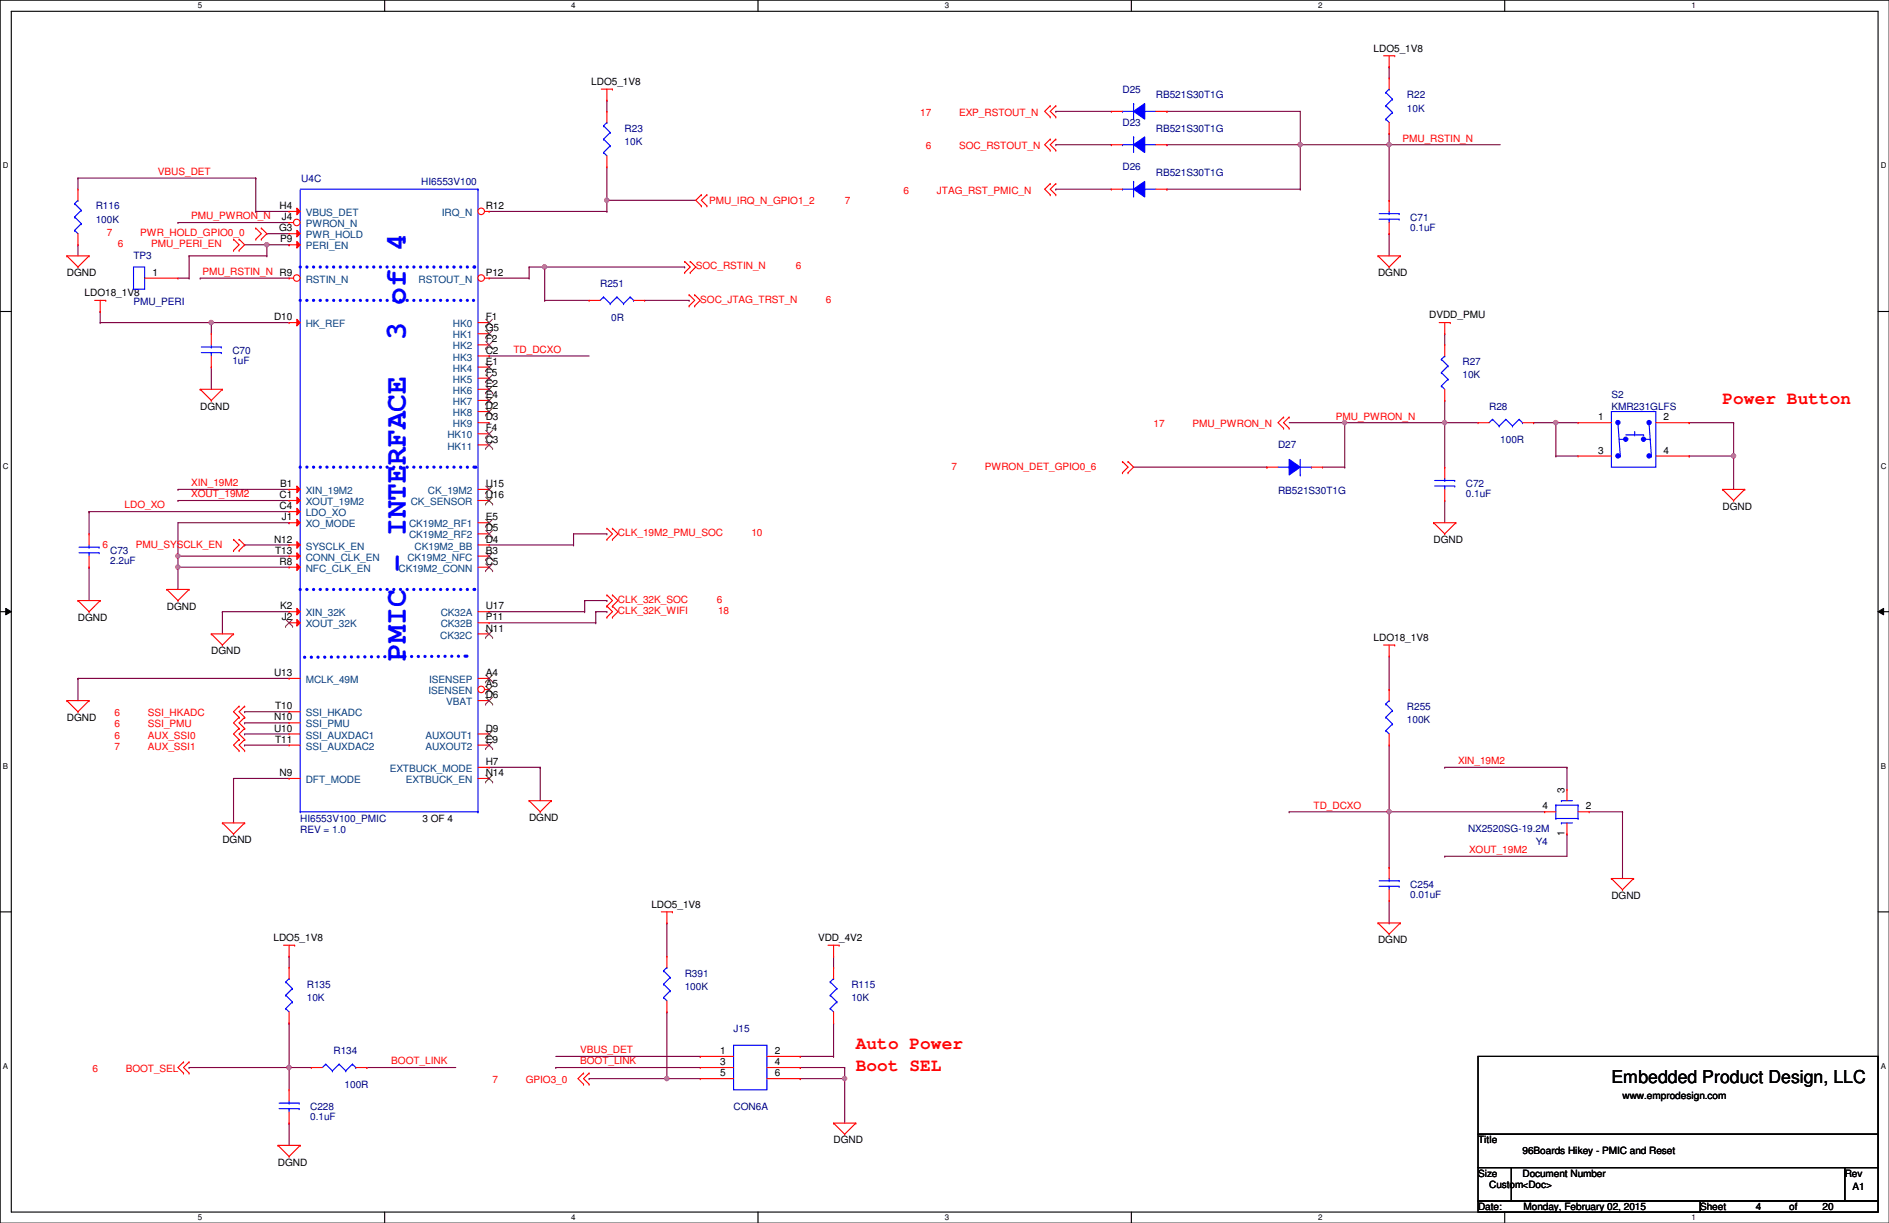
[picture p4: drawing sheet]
<svg xmlns="http://www.w3.org/2000/svg" width="432mm" height="279mm" viewBox="0 0 432 279" stroke-linecap="round" stroke-linejoin="round" font-family="sans-serif">
<path d="M0 0h431.8v279.4h-431.8zM2.6 2.6h426.7v274.3h-426.7z" fill="none" stroke="#000" stroke-width=".25"/>
<g fill="#fff">
<path d="M45.3 .3h.9v2h-.9z"/>
<path d="M45.3 277.2h.9v1.9h-.9z"/>
</g>
<path d="M87.9 0v2.6M87.9 276.9v2.5" fill="none" stroke="#000" stroke-width=".25"/>
<g fill="#fff">
<path d="M130.6 .3h1v2h-1z"/>
<path d="M130.6 277.2h1v1.9h-1z"/>
</g>
<path d="M173.3 0v2.6M173.3 276.9v2.5" fill="none" stroke="#000" stroke-width=".25"/>
<g fill="#fff">
<path d="M215.9 .3h1v2h-1z"/>
<path d="M215.9 277.2h1v1.9h-1z"/>
</g>
<path d="M258.6 0v2.6M258.6 276.9v2.5" fill="none" stroke="#000" stroke-width=".25"/>
<g fill="#fff">
<path d="M301.3 .3h1v2h-1z"/>
<path d="M301.3 277.2h1v1.9h-1z"/>
</g>
<path d="M344 0v2.6M344 276.9v2.5" fill="none" stroke="#000" stroke-width=".25"/>
<g fill="#fff">
<path d="M386.6 .3h1v2h-1z"/>
<path d="M386.6 277.2h1v1.9h-1z"/>
<path d="M.7 36.9h1.2v2h-1.2z"/>
<path d="M429.9 36.9h1.3v2h-1.3z"/>
<path d="M.7 105.5h1.2v1.9h-1.2z"/>
<path d="M429.9 105.5h1.3v1.9h-1.3z"/>
</g>
<path d="M0 71.2h2.6M429.3 71.2h2.5" fill="none" stroke="#000" stroke-width=".25"/>
<g fill="#fff">
<path d="M.7 174h1.2v2h-1.2z"/>
<path d="M429.9 174h1.2v2h-1.2z"/>
</g>
<path d="M0 139.7h2.6M429.3 139.7h2.5" fill="none" stroke="#000" stroke-width=".25"/>
<path d="M1.3 139l1.3 .7-1.3 .8zM429.3 139.7l1.3-.7v1.5z" fill="#000"/>
<path d="M1.3 139l1.3 .7-1.3 .8zM429.3 139.7l1.3-.7v1.5z" fill="none" stroke="#000" stroke-width=".23"/>
<g fill="#fff">
<path d="M.7 242.6h1.2v2h-1.2z"/>
<path d="M429.9 242.6h1.2v2h-1.2z"/>
</g>
<path d="M0 208.3h2.6M429.3 208.3h2.5" fill="none" stroke="#000" stroke-width=".25"/>
<path d="M55.9 55.9h5.1M61 55.9h.1" fill="none" stroke="#800040" stroke-width=".25"/>
<circle cx="61" cy="55.9" r=".49" fill="#f0f"/>
<circle cx="61" cy="55.9" r=".49" fill="none" stroke="#f0f" stroke-width=".25"/>
<g fill="none" stroke="#800040" stroke-width=".25">
<path d="M317.5 15.3h.1M317.5 15.3v2.5M317.5 30.5h.1M317.5 30.5v15.3M40.7 50.8h.1M40.7 50.8h25.4M317.5 53.4h.1M317.5 45.8h.1M317.5 53.4v5.1M45.8 63.5h.1M45.8 63.5h20.3M111.8 63.5h9.1"/>
<path d="M120.9 63.5h.1M330.2 76.2h.1M330.2 76.2v2.6M330.2 91.5h.1M330.2 91.5v15.2M386.1 96.6h.1M386.1 96.6h10.2M396.3 96.6h.1M396.3 96.6v15.2M330.2 114.3h.1M330.2 106.7h.1M330.2 114.3v5.1"/>
<path d="M386.1 104.2h.1M386.1 104.2h10.2M396.3 104.2h.1"/>
</g>
<circle cx="396.3" cy="104.2" r=".49" fill="#f0f"/>
<circle cx="396.3" cy="104.2" r=".49" fill="none" stroke="#f0f" stroke-width=".25"/>
<path d="M350.6 96.6h.1M350.6 96.6h5" fill="none" stroke="#800040" stroke-width=".25"/>
<circle cx="355.6" cy="96.5" r=".49" fill="#f0f"/>
<circle cx="355.6" cy="96.5" r=".49" fill="none" stroke="#f0f" stroke-width=".25"/>
<g fill="none" stroke="#800040" stroke-width=".25">
<path d="M138.7 22.9h.1M138.7 22.9v2.5M138.7 38.1v7.7M111.8 48.3h26.9M138.7 48.3h.1M138.7 45.8h.1M138.7 45.8h20.3M48.3 73.7h.1M48.3 73.7h17.8M48.3 83.9h.1M48.3 83.9v5M330.2 96.6h.1"/>
<path d="M330.2 96.6h7.7M355.6 96.6h.1M355.6 96.6v7.6M355.6 96.6h5.1M20.4 116.9h.1M20.4 116.9h45.7M20.4 116.9v5.1M40.7 119.4h25.4M66.1 119.4h.1M355.6 104.2h.1M355.6 104.2h5.1M20.4 129.6h.1"/>
<path d="M20.4 129.6v7.6M53.4 177.8h.1M53.4 177.8h12.7M53.4 177.8v10.2M55.9 162.6h.1M55.9 165.1h.1M55.9 167.7h.1M55.9 170.2h.1M55.9 162.6h10.2M55.9 165.1h10.2M55.9 167.7h10.2M55.9 170.2h10.2"/>
</g>
<circle cx="48.3" cy="73.7" r=".49" fill="#f0f"/>
<circle cx="48.3" cy="73.7" r=".49" fill="none" stroke="#f0f" stroke-width=".25"/>
<path d="M22.9 71.2h.1M22.9 73.7h.1M22.9 71.2v2.5M22.9 73.7h25.4M48.3 73.7h.1M48.3 73.7v2.5M40.7 127h.1M40.7 127h25.4M55.9 124.5h.1M55.9 124.5h10.2" fill="none" stroke="#800040" stroke-width=".25"/>
<circle cx="40.7" cy="127" r=".49" fill="#f0f"/>
<circle cx="40.7" cy="127" r=".49" fill="none" stroke="#f0f" stroke-width=".25"/>
<path d="M40.7 129.6h.1M40.7 129.6h25.4" fill="none" stroke="#800040" stroke-width=".25"/>
<circle cx="40.7" cy="129.6" r=".49" fill="#f0f"/>
<circle cx="40.7" cy="129.6" r=".49" fill="none" stroke="#f0f" stroke-width=".25"/>
<g fill="none" stroke="#800040" stroke-width=".25">
<path d="M17.8 55.9h.1M17.8 40.7h.1M17.8 40.7v2.5M17.8 55.9v2.6M17.8 40.7h40.7M58.5 40.7h.1M58.5 48.3h.1M58.5 40.7v7.6M58.5 48.3h7.6M294.7 96.6h12.7M307.4 96.6h.1M40.7 127h.1"/>
<path d="M40.7 129.6h.1M40.7 127v7.7M111.8 124.5h19.3M131.1 124.5h.1M17.8 155h.1M17.8 155h48.3M17.8 155v5.1M111.8 175.3h11.7M123.5 175.3h.1M123.5 175.3v7.6M66.1 233.7h.1M66.1 233.7v15.3"/>
<path d="M43.2 243.9h.1M43.2 243.9h28M66.1 256.6h.1M66.1 243.9h.1M66.1 256.6v5.1M83.9 243.9h.1M83.9 243.9h20.3"/>
</g>
<circle cx="66.1" cy="243.9" r=".49" fill="#f0f"/>
<circle cx="66.1" cy="243.9" r=".49" fill="none" stroke="#f0f" stroke-width=".25"/>
<g fill="none" stroke="#800040" stroke-width=".25">
<path d="M241.3 33.1h.1M241.3 25.4h.1M241.3 33.1h12.7M241.3 25.4h12.7M266.7 33.1h.1M266.7 25.4h.1M266.7 33.1h76.2M266.7 25.4h30.5v7.7M297.2 33.1h.1M317.5 33.1h.1M40.7 111.8h.1M40.7 114.3h.1"/>
<path d="M40.7 111.8h25.4M40.7 114.3h25.4M50.8 139.7h.1M50.8 139.7h15.3M330.2 175.3h.1M330.2 175.3h28M358.2 175.3h.1M358.2 175.3v5.1M330.2 195.6h.1M358.2 190.5h.1M358.2 190.5v5.1h-28M370.9 185.5h.1"/>
<path d="M370.9 185.5v15.2M66.1 218.5h.1M66.1 218.5v2.5"/>
</g>
<circle cx="317.5" cy="33" r=".49" fill="#f0f"/>
<circle cx="317.5" cy="33" r=".49" fill="none" stroke="#f0f" stroke-width=".25"/>
<path d="M297.2 33.1v10.1M241.3 43.2h.1M241.3 43.2h12.7M266.7 43.2h.1M266.7 43.2h30.5M297.2 43.2h.1M120.9 61h3.6M124.5 61h.1M111.8 139.7h21.8M133.6 139.7h.1M111.8 142.3h24.4M136.2 142.3h.1" fill="none" stroke="#800040" stroke-width=".25"/>
<circle cx="297.2" cy="33" r=".49" fill="#f0f"/>
<circle cx="297.2" cy="33" r=".49" fill="none" stroke="#f0f" stroke-width=".25"/>
<g fill="none" stroke="#800040" stroke-width=".25">
<path d="M138.7 45.8h.1M138.7 45.8v2.5M50.8 139.7h.1M50.8 139.7v5.1M131.1 122h.1M131.1 122v2.5M131.1 122h7.6M133.6 137.2h.1M133.6 137.2v2.5M133.6 137.2h5.1M136.2 139.7h.1M136.2 139.7v2.6"/>
<path d="M136.2 139.7h2.5M138.7 122h.1M138.7 137.2h.1M138.7 139.7h.1"/>
</g>
<circle cx="138.7" cy="45.7" r=".49" fill="#f0f"/>
<circle cx="138.7" cy="45.7" r=".49" fill="none" stroke="#f0f" stroke-width=".25"/>
<path d="M120.9 61h.1M120.9 61v2.5M317.5 170.2v15.3M317.5 185.5h.1M317.5 185.5h35.6M363.3 185.5h7.6M370.9 185.5h.1M317.5 210.9h.1M317.5 205.8v5.1" fill="none" stroke="#800040" stroke-width=".25"/>
<circle cx="317.5" cy="185.4" r=".49" fill="#f0f"/>
<circle cx="317.5" cy="185.4" r=".49" fill="none" stroke="#f0f" stroke-width=".25"/>
<g fill="none" stroke="#800040" stroke-width=".25">
<path d="M111.8 81.3h.1M111.8 81.3h22.9M307.4 96.6h.1M307.4 96.6v10.1M307.4 96.6h22.8M330.2 96.6h.1M302.3 106.7h5.1M307.4 106.7h.1M317.5 157.5h.1M317.5 149.9v7.6M294.7 185.5h.1M294.7 185.5h22.8v12.7"/>
<path d="M317.5 198.2h.1"/>
</g>
<circle cx="307.4" cy="96.5" r=".49" fill="#f0f"/>
<circle cx="307.4" cy="96.5" r=".49" fill="none" stroke="#f0f" stroke-width=".25"/>
<circle cx="330.2" cy="96.5" r=".49" fill="#f0f"/>
<circle cx="330.2" cy="96.5" r=".49" fill="none" stroke="#f0f" stroke-width=".25"/>
<path d="M124.5 68.6h.1M124.5 61h.1M124.5 68.6h10.2M124.5 61v7.6M124.5 61h32M156.5 61h.1M259.1 106.7h30.5M289.6 106.7h.1" fill="none" stroke="#800040" stroke-width=".25"/>
<circle cx="124.5" cy="61" r=".49" fill="#f0f"/>
<circle cx="124.5" cy="61" r=".49" fill="none" stroke="#f0f" stroke-width=".25"/>
<path d="M147.4 68.6h10.1M157.5 68.6h.1M152.4 210.9h.1M152.4 210.9v7.6M152.4 231.2h.1M152.4 231.2v15.2M134.7 246.4h.1M134.7 246.4h25.4M152.4 246.4h.1" fill="none" stroke="#800040" stroke-width=".25"/>
<circle cx="152.4" cy="246.4" r=".49" fill="#f0f"/>
<circle cx="152.4" cy="246.4" r=".49" fill="none" stroke="#f0f" stroke-width=".25"/>
<path d="M182.9 243.9h.1M182.9 246.4h.1M182.9 243.9h10.2M182.9 246.4h10.2M193.1 243.9h.1M193.1 246.4h.1M193.1 243.9v12.7" fill="none" stroke="#800040" stroke-width=".25"/>
<circle cx="193.1" cy="246.4" r=".49" fill="#f0f"/>
<circle cx="193.1" cy="246.4" r=".49" fill="none" stroke="#f0f" stroke-width=".25"/>
<g fill="none" stroke="#800040" stroke-width=".25">
<path d="M43.2 58.5h.1M43.2 58.5v5M43.2 58.5h17.8M61 53.4h.1M61 58.5h.1M61 55.9h.1M61 53.4h5.1M61 55.9v2.6M61 55.9h5.1M66.1 55.9h.1M40.7 63.5h2.5M43.2 63.5h.1"/>
<path d="M40.7 119.4v7.6M40.7 127h.1M190.5 218.5v2.5M190.5 221h.1M190.5 233.7v7.6M127 243.9h.1M127 243.9h33.1M127 241.3h33.1M160.1 241.3h.1M182.9 241.3h.1M182.9 241.3h7.6M190.5 241.3h.1"/>
</g>
<g fill="none" stroke="#f00" stroke-width=".25">
<path d="M316.3 12.7h2.5M317.5 15.3h.1M317.5 12.7v2.6M318.8 12.7h.1M137.5 20.4h2.5M138.7 22.9h.1M138.7 20.4v2.5M140 20.4h.1M240.1 31.8h.1M240.1 34.3h.1M240.1 24.2h.1M240.1 26.7h.1"/>
<path d="M240.1 31.8l-1.3 1.3 1.3 1.2M240.1 24.2l-1.3 1.2 1.3 1.3M241.3 31.8h.1M241.3 34.3h.1M241.3 24.2h.1M241.3 26.7h.1M241.3 31.8l-1.2 1.3 1.2 1.2M241.3 24.2l-1.2 1.2 1.2 1.3M15.3 58.5h.1M15.3 58.5h5.1M15.3 58.5l2.5 2.5M17.8 55.9h.1"/>
<path d="M17.8 43.2h.1M17.8 43.2v2.6M17.8 53.4v2.5M20.4 58.5h.1M20.4 58.5l-2.6 2.5M53.4 54.7h.1M53.4 57.2h.1M53.4 54.7l1.3 1.2-1.3 1.3M54.7 57.2h.1M54.7 54.7h.1M54.7 54.7l1.2 1.2-1.2 1.3M58.5 52.1h.1"/>
<path d="M58.5 54.7h.1M58.5 52.1l1.2 1.3-1.2 1.3M59.7 54.7h.1M59.7 52.1h.1M59.7 52.1l1.3 1.3-1.3 1.3M156.5 59.7h.1M156.5 59.7l1.3 1.3-1.3 1.3M157.8 59.7h.1M157.8 59.7l1.2 1.3-1.2 1.3M160.3 44.5h.1M160.3 47h.1M160.3 44.5l-1.3 1.3 1.3 1.2"/>
<path d="M161.6 47h.1M161.6 44.5h.1M161.6 44.5l-1.3 1.3 1.3 1.2M240.1 42h.1M240.1 44.5h.1M240.1 42l-1.3 1.2 1.3 1.3M241.3 42h.1M241.3 44.5h.1M241.3 42l-1.2 1.2 1.2 1.3M315 58.5h.1M315 58.5h5.1M315 58.5l2.5 2.5"/>
<path d="M320.1 58.5h.1M320.1 58.5l-2.6 2.5M17.8 61h.1M21.6 68.6h2.6M22.9 71.2h.1M22.9 68.6v2.6M24.2 68.6h.1M134.7 68.6h.1M134.7 68.6h2.5M144.8 68.6h2.6M147.4 68.6h.1M156.5 62.3h.1"/>
<path d="M157.5 69.9h.1M157.5 67.4h.1M157.5 67.4l1.3 1.2-1.3 1.3M157.8 62.3h.1M158.8 69.9h.1M158.8 67.4h.1M158.8 67.4l1.3 1.2-1.3 1.3M317.5 61h.1M329 73.7h2.5M330.2 76.2h.1M330.2 73.7v2.5M331.5 73.7h.1"/>
<path d="M45.8 88.9h.1M45.8 88.9h5M45.8 88.9l2.5 2.6M48.3 91.5h.1M50.8 88.9h.1M50.8 88.9l-2.5 2.6M293.4 95.3h.1M293.4 97.8h.1M293.4 95.3l-1.3 1.3 1.3 1.2M294.7 95.3h.1M294.7 97.8h.1M294.7 95.3l-1.3 1.3 1.3 1.2"/>
<path d="M337.9 96.6h.1M337.9 96.6h2.5M348 96.6h2.6M350.6 96.6h.1M256.6 105.5h.1M256.6 108h.1M256.6 105.5l1.3 1.2-1.3 1.3M257.9 108h.1M257.9 105.5h.1M257.9 105.5l1.2 1.2-1.2 1.3M327.7 119.4h.1M327.7 119.4h5.1"/>
<path d="M327.7 119.4l2.5 2.6M332.8 119.4h.1M332.8 119.4l-2.6 2.6M393.7 111.8h.1M393.7 111.8h5.1M393.7 111.8l2.6 2.5M396.3 114.3h.1M398.8 111.8h.1M398.8 111.8l-2.5 2.5M17.8 137.2h.1M17.8 137.2h5.1M17.8 137.2l2.6 2.5"/>
<path d="M20.4 139.7h.1M20.4 122h.1M20.4 129.6h.1M20.4 122v2.5M20.4 127v2.6M22.9 137.2h.1M22.9 137.2l-2.5 2.5M38.1 134.7h.1M38.1 134.7h5.1M38.1 134.7l2.6 2.5M40.7 137.2h.1M43.2 134.7h.1"/>
<path d="M43.2 134.7l-2.5 2.5M53.4 125.8h.1M53.4 123.2h.1M53.4 123.2l1.3 1.3-1.3 1.3M54.7 123.2h.1M54.7 125.8h.1M54.7 123.2l1.2 1.3-1.2 1.3M138.7 123.2h.1M138.7 120.7h.1M138.7 138.5h.1M138.7 135.9h.1M138.7 138.5l1.3 1.2-1.3 1.3"/>
<path d="M138.7 120.7l1.3 1.3-1.3 1.2M138.7 135.9l1.3 1.3-1.3 1.3M140 123.2h.1M140 120.7h.1M140 138.5h.1M140 135.9h.1M140 120.7l1.3 1.3-1.3 1.2M140 135.9l1.3 1.3-1.3 1.3M140 138.5l1.3 1.2-1.3 1.3M330.2 122h.1M48.3 144.8h.1M48.3 144.8h5.1"/>
<path d="M48.3 144.8l2.5 2.6M50.8 147.4h.1M53.4 144.8h.1M53.4 144.8l-2.6 2.6M138.7 141h.1M140 141h.1M316.3 147.4h2.5M317.5 149.9h.1M317.5 147.4v2.5M318.8 147.4h.1M15.3 160.1h.1M15.3 160.1h5.1"/>
<path d="M15.3 160.1l2.5 2.5M17.8 162.6h.1M20.4 160.1h.1M20.4 160.1l-2.6 2.5M54.7 161.3h.1M54.7 163.9h.1M54.7 166.4h.1M54.7 169h.1M54.7 171.5h.1M54.7 161.3l-1.3 1.3 1.3 1.3M54.7 163.9l-1.3 1.2 1.3 1.3M54.7 166.4l-1.3 1.3 1.3 1.3"/>
<path d="M54.7 169l-1.3 1.2 1.3 1.3M55.9 161.3h.1M55.9 163.9h.1M55.9 166.4h.1M55.9 169h.1M55.9 171.5h.1M55.9 161.3l-1.2 1.3 1.2 1.3M55.9 163.9l-1.2 1.2 1.2 1.3M55.9 166.4l-1.2 1.3 1.2 1.3M55.9 169l-1.2 1.2 1.2 1.3M50.8 188h.1M50.8 188h5.1"/>
<path d="M50.8 188l2.6 2.5M53.4 190.5h.1M55.9 188h.1M55.9 188l-2.5 2.5M120.9 182.9h.1M120.9 182.9h5.1M120.9 182.9l2.6 2.6M123.5 185.5h.1M126 182.9h.1M126 182.9l-2.5 2.6M317.5 198.2h.1M317.5 198.2v2.5"/>
<path d="M353.1 185.5h.1M353.1 185.5h2.5M358.2 190.5h.1M358.2 180.4h.1M358.2 180.4v2.5M358.2 188v2.5M360.7 185.5h2.6M363.3 185.5h.1M64.8 215.9h2.6M66.1 218.5h.1M66.1 215.9v2.6M67.4 215.9h.1"/>
<path d="M151.2 208.3h2.5M152.4 210.9h.1M152.4 218.5h.1M152.4 208.3v2.6M152.4 218.5v2.5M153.7 208.3h.1M189.3 215.9h2.5M190.5 218.5h.1M190.5 215.9v2.6M191.8 215.9h.1M315 210.9h.1M315 210.9h5.1"/>
<path d="M315 210.9l2.5 2.5M317.5 213.4h.1M317.5 205.8h.1M317.5 203.2v2.6M320.1 210.9h.1M320.1 210.9l-2.6 2.5M368.3 200.7h.1M368.3 200.7h5.1M368.3 200.7l2.6 2.5M370.9 203.2h.1M373.4 200.7h.1M373.4 200.7l-2.5 2.5"/>
<path d="M152.4 231.2h.1M152.4 228.6v2.6M190.5 233.7h.1M190.5 221h.1M190.5 221v2.6M190.5 231.2v2.5M42 242.6h.1M42 245.2h.1M42 242.6l-1.3 1.3 1.3 1.3M43.2 242.6h.1M43.2 245.2h.1M43.2 242.6l-1.2 1.3 1.2 1.3"/>
<path d="M133.4 245.2h.1M133.4 247.7h.1M133.4 245.2l-1.3 1.2 1.3 1.3M134.7 245.2h.1M134.7 247.7h.1M134.7 245.2l-1.3 1.2 1.3 1.3M160.1 241.3h.1M160.1 243.9h.1M160.1 246.4h.1M160.1 241.3h7.6M160.1 243.9h7.6M160.1 246.4h7.6"/>
<path d="M175.3 241.3h7.6M175.3 243.9h7.6M175.3 246.4h7.6M182.9 241.3h.1M182.9 243.9h.1M182.9 246.4h.1M190.5 256.6h.1M190.5 256.6h5.1M190.5 256.6l2.6 2.5M193.1 259.1h.1M195.6 256.6h.1M195.6 256.6l-2.5 2.5"/>
<path d="M63.5 261.7h.1M63.5 261.7h5.1M63.5 261.7l2.6 2.5M66.1 264.2h.1M68.6 261.7h.1M68.6 261.7l-2.5 2.5"/>
</g>
<path d="M337.9 241.3h91.4v17.8h-91.4zM337.9 259.1h91.4v7.6h-91.4zM337.9 266.7h7.6v7.7h-7.6zM337.9 274.4h50.8v2.5h-50.8zM345.5 266.7h76.2v7.7h-76.2zM388.7 274.4h40.6v2.5h-40.6zM421.7 266.7h7.6v7.7h-7.6z" fill="none" stroke="#000" stroke-width=".25"/>
<g fill="none" stroke="#00f" stroke-width=".25">
<path d="M17.1 52.6h.1M17.1 49.6h.1M17.1 46.5h.1M17.1 52.6l.7 .8M17.1 49.6l1.5 1.5M17.1 46.5l1.5 1.5M17.8 45.8h.1M17.8 45.8l-.7 .7M18.6 51.1h.1M18.6 48h.1M18.6 51.1l-1.5 1.5M18.6 48l-1.5 1.6"/>
<path d="M138 67.9h.1M138 67.9l-.8 .7M138 67.9l1.5 1.5M139.5 69.4h.1M141 67.9h.1M141 67.9l-1.5 1.5M141 67.9l1.5 1.5M142.5 69.4h.1M144.1 67.9h.1M144.1 67.9l-1.6 1.5M144.1 67.9l.7 .7M144.8 68.6h.1"/>
<path d="M341.2 95.8h.1M341.2 95.8l-.8 .8M341.2 95.8l1.5 1.5M342.7 97.3h.1M344.2 95.8h.1M344.2 95.8l-1.5 1.5M344.2 95.8l1.5 1.5M345.7 97.3h.1M347.3 95.8h.1M347.3 95.8l-1.6 1.5M347.3 95.8l.7 .8M348 96.6h.1"/>
<path d="M368.3 94h10.2v12.7h-10.2zM18.1 126.3h4.5M18.1 125h4.5M20.4 125h.1M20.4 126.3h.1M20.4 124.5v.5M20.4 126.3v.7M22.6 126.3h.1M22.6 125h.1M355.6 187h.1M355.6 183.9h.1M355.6 187h5.1"/>
<path d="M355.6 183.9v3.1M355.6 183.9h5.1M356.9 188h.1M356.9 182.9h.1M356.9 188h2.6M356.9 182.9h2.6M360.7 183.9h.1M360.7 187h.1M360.7 183.9v3.1M315.3 202.5h4.5M315.3 201.2h4.5M317.5 201.2h.1"/>
<path d="M317.5 202.5h.1M317.5 200.7v.5M317.5 202.5v.7M319.8 202.5h.1M319.8 201.2h.1M151.7 227.9h.1M151.7 224.8h.1M151.7 221.8h.1M151.7 227.9l.7 .7M151.7 224.8l1.5 1.6M151.7 221.8l1.5 1.5M152.4 221h.1"/>
<path d="M152.4 221l-.7 .8M153.2 226.4h.1M153.2 223.3h.1M153.2 226.4l-1.5 1.5M153.2 223.3l-1.5 1.5M167.7 238.8h7.6v10.2h-7.6zM189.8 230.4h.1M189.8 227.4h.1M189.8 224.3h.1M189.8 230.4l.7 .8M189.8 227.4l1.5 1.5M189.8 224.3l1.5 1.5"/>
<path d="M190.5 223.6h.1M190.5 223.6l-.7 .7M191.3 228.9h.1M191.3 225.8h.1M191.3 228.9l-1.5 1.5M191.3 225.8l-1.5 1.6"/>
</g>
<circle cx="369.8" cy="96.5" r=".49" fill="#00f"/>
<circle cx="369.8" cy="96.5" r=".49" fill="none" stroke="#00f" stroke-width=".25"/>
<circle cx="369.8" cy="104.2" r=".49" fill="#00f"/>
<g fill="none" stroke="#00f" stroke-width=".25">
<path d="M369.9 97.1l.5 7.1M370.4 104.2h.1"/>
<circle cx="369.8" cy="104.2" r=".49"/>
</g>
<circle cx="377" cy="104.2" r=".49" fill="#00f"/>
<circle cx="377" cy="104.2" r=".49" fill="none" stroke="#00f" stroke-width=".25"/>
<circle cx="377" cy="96.5" r=".49" fill="#00f"/>
<g fill="none" stroke="#00f" stroke-width=".25">
<path d="M371.6 99.4h4.1M373.7 99.4h.1M373.7 98.6v.8M375.7 99.4h.1M377 97.1l.5 7.1M370.1 100.4h1.3M371.4 100.4h.1M376 100.4h1.2M377.2 100.4h.1M377.5 104.2h.1"/>
<circle cx="377" cy="96.5" r=".49"/>
</g>
<circle cx="375.7" cy="100.3" r=".49" fill="#00f"/>
<circle cx="375.7" cy="100.3" r=".49" fill="none" stroke="#00f" stroke-width=".25"/>
<circle cx="371.6" cy="100.3" r=".49" fill="#00f"/>
<g fill="none" stroke="#00f" stroke-width=".25">
<path d="M138 34.8h.1M138 31.8h.1M138 28.7h.1M138 34.8l.7 .8M138 31.8l1.5 1.5M138 28.7l1.5 1.6M138.7 28h.1M138.7 28l-.7 .7M139.5 33.3h.1M139.5 30.3h.1M139.5 33.3l-1.5 1.5M139.5 30.3l-1.5 1.5"/>
<path d="M316.8 27.2h.1M316.8 24.2h.1M316.8 21.1h.1M316.8 27.2l.7 .8M316.8 24.2l1.5 1.5M316.8 21.1l1.5 1.5M317.5 20.4h.1M317.5 20.4l-.7 .7M318.3 25.7h.1M318.3 22.6h.1M318.3 25.7l-1.5 1.5M318.3 22.6l-1.5 1.6"/>
<path d="M315.3 50.1h4.5M315.3 48.8h4.5M317.5 48.8h.1M317.5 50.1h.1M317.5 48.3v.5M317.5 50.1v.7M319.8 50.1h.1M319.8 48.8h.1M46 79.3h4.6M48.3 79.3h.1M48.3 78.8v.5M50.6 79.3h.1"/>
<path d="M46 80.6h4.6M48.3 80.6h.1M48.3 80.6v.7M50.6 80.6h.1M292.1 106.7h2.6M294.7 106.7h.1M297.2 108.5h.1M297.2 104.9v3.6M297.2 106.7h2.6M299.8 106.7h.1M316.8 166.9h.1M316.8 163.9h.1"/>
<path d="M316.8 160.8h.1M316.8 166.9l.7 .8M316.8 163.9l1.5 1.5M316.8 160.8l1.5 1.5M317.5 160.1h.1M317.5 160.1l-.7 .7M318.3 165.4h.1M318.3 162.3h.1M318.3 165.4l-1.5 1.5M318.3 162.3l-1.5 1.6"/>
<circle cx="371.6" cy="100.3" r=".49"/>
</g>
<g fill="none" stroke="#f00" stroke-width=".25">
<path d="M317.5 17.8h.1M317.5 17.8v2.6M138.7 38.1h.1M138.7 25.4h.1M138.7 25.4v2.6M138.7 35.6v2.5M317.5 30.5h.1M317.5 28v2.5M317.5 45.8h.1M317.5 53.4h.1M317.5 45.8v2.5M317.5 50.8v2.6"/>
<path d="M48.3 76.2h.1M48.3 76.2v2.6M48.3 83.9h.1M48.3 81.3v2.6M360.7 96.6h.1M360.7 96.6h7.6M378.5 96.6h7.6M386.1 96.6h.1M360.7 104.2h.1M360.7 104.2h7.6M378.5 104.2h7.6M386.1 104.2h.1"/>
<path d="M317.5 157.5h.1M317.5 157.5v2.6M317.5 170.2h.1M317.5 167.7v2.5"/>
</g>
<path d="M294.7 104.9l2.5 1.8-2.5 1.8z" fill-rule="evenodd" fill="#00f"/>
<path d="M256.6 43.2h.1M256.6 43.2h2.5M259.1 41.4h.1M259.1 41.4v3.6M261.7 43.2h.1M261.7 43.2h2.5M294.7 104.9l2.5 1.8-2.5 1.8z" fill="none" stroke="#00f" stroke-width=".25"/>
<path d="M289.6 106.7h.1M289.6 106.7h2.5M299.8 106.7h2.5M302.3 106.7h.1" fill="none" stroke="#f00" stroke-width=".25"/>
<path d="M259.1 43.2l2.6-1.8v3.6z" fill-rule="evenodd" fill="#00f"/>
<g fill="none" stroke="#00f" stroke-width=".25">
<path d="M68.6 43.2h40.7M68.6 43.5v142M109.3 43.2h.1M109.3 43.2v142.3M259.1 43.2l2.6-1.8v3.6zM328 111h4.5M328 109.8h4.5M330.2 109.8h.1M330.2 111h.1M330.2 109.3v.5M330.2 111v.8M332.5 111h.1"/>
<path d="M332.5 109.8h.1M68.6 185.5h.1M68.6 185.5h40.7M109.3 185.5h.1"/>
</g>
<path d="M254 43.2h.1M254 43.2h2.6M264.2 43.2h2.5M266.7 43.2h.1M330.2 106.7h.1M330.2 114.3h.1M330.2 106.7v2.6M330.2 111.8v2.5" fill="none" stroke="#f00" stroke-width=".25"/>
<path d="M68.6 61h39.9" fill="none" stroke="#00f" stroke-width=".76" stroke-dasharray="0 1.5"/>
<circle cx="108.5" cy="61" r=".38" fill="#00f" stroke-dasharray="0 1.5"/>
<path d="M68.6 68.6h39.6" fill="none" stroke="#00f" stroke-width=".76" stroke-dasharray="0 1.5"/>
<circle cx="108.2" cy="68.6" r=".38" fill="#00f" stroke-dasharray="0 1.5"/>
<path d="M68.6 106.7h40.2" fill="none" stroke="#00f" stroke-width=".76" stroke-dasharray="0 1.5"/>
<circle cx="108.8" cy="106.7" r=".38" fill="#00f" stroke-dasharray="0 1.5"/>
<path d="M68.6 134.7h39.9" fill="none" stroke="#00f" stroke-width=".76" stroke-dasharray="0 1.5"/>
<circle cx="108.5" cy="134.7" r=".38" fill="#00f" stroke-dasharray="0 1.5"/>
<path d="M69.6 150.2l37.1-.3" fill="none" stroke="#00f" stroke-width=".76" stroke-dasharray="0 1.5"/>
<circle cx="106.7" cy="149.9" r=".38" fill="#00f" stroke-dasharray="0 1.5"/>
<path d="M67.9 47.5l.7 .8-.7 .8z" fill="#f00"/>
<path d="M66.1 48.3h.1M66.1 48.3h2.5M67.9 47.5l.7 .8-.7 .8zM109.3 73.7h2.5M111.8 73.7h.1" fill="none" stroke="#f00" stroke-width=".25"/>
<path d="M111 74.5h.1M111 72.9l1.6 1.6M112.6 72.9l-1.6 1.6M112.6 74.5h.1" fill="none" stroke="#804000" stroke-width=".23"/>
<circle cx="67.8" cy="50.8" r=".75" fill="#fff"/>
<g fill="none" stroke="#f00" stroke-width=".25">
<path d="M66.1 50.8h.1M66.1 50.8h1"/>
<circle cx="67.8" cy="50.8" r=".75"/>
</g>
<path d="M67.9 52.6l.7 .8-.7 .7z" fill="#f00"/>
<path d="M66.1 53.4h.1M66.1 53.4h2.5M67.9 52.6l.7 .8-.7 .7z" fill="none" stroke="#f00" stroke-width=".25"/>
<path d="M67.9 55.2l.7 .7-.7 .8z" fill="#f00"/>
<path d="M66.1 55.9h.1M66.1 55.9h2.5M67.9 55.2l.7 .7-.7 .8z" fill="none" stroke="#f00" stroke-width=".25"/>
<circle cx="110" cy="48.3" r=".75" fill="#fff"/>
<g fill="none" stroke="#f00" stroke-width=".25">
<path d="M110.8 48.3h1M111.8 48.3h.1"/>
<circle cx="110" cy="48.3" r=".75"/>
</g>
<circle cx="67.8" cy="63.5" r=".75" fill="#fff"/>
<g fill="none" stroke="#f00" stroke-width=".25">
<path d="M66.1 63.5h.1M66.1 63.5h1"/>
<circle cx="67.8" cy="63.5" r=".75"/>
</g>
<circle cx="110" cy="63.5" r=".75" fill="#fff"/>
<g fill="none" stroke="#f00" stroke-width=".25">
<path d="M110.8 63.5h1M111.8 63.5h.1"/>
<circle cx="110" cy="63.5" r=".75"/>
</g>
<path d="M67.9 72.9l.7 .8-.7 .8z" fill="#f00"/>
<g fill="none" stroke="#f00" stroke-width=".25">
<path d="M66.1 73.7h.1M66.1 73.7h2.5M67.9 72.9l.7 .8-.7 .8zM109.3 76.2h2.5M109.3 78.8h2.5M111.8 76.2h.1M111.8 78.8h.1M109.3 81.3h2.5M109.3 83.9h2.5M109.3 86.4h2.5M109.3 88.9h2.5M109.3 91.5h2.5"/>
<path d="M109.3 94h2.5M109.3 96.6h2.5M109.3 99.1h2.5M111.8 81.3h.1M111.8 83.9h.1M111.8 86.4h.1M111.8 88.9h.1M111.8 91.5h.1M111.8 94h.1M111.8 96.6h.1M111.8 99.1h.1M109.3 101.6h2.5"/>
<path d="M111.8 101.6h.1"/>
</g>
<g fill="none" stroke="#804000" stroke-width=".23">
<path d="M111 77h.1M111 79.6h.1M111 75.5l1.6 1.5M111 78l1.6 1.6M112.6 75.5l-1.6 1.5M112.6 78l-1.6 1.6M112.6 77h.1M112.6 79.6h.1M111 84.7h.1M111 87.2h.1M111 89.7h.1M111 92.3h.1"/>
<path d="M111 94.8h.1M111 99.9h.1M111 83.1l1.6 1.6M111 85.6l1.6 1.6M111 88.2l1.6 1.5M111 90.7l1.6 1.6M111 93.3l1.6 1.5M111 98.3l1.6 1.6M112.6 83.1l-1.6 1.6M112.6 85.6l-1.6 1.6M112.6 88.2l-1.6 1.5M112.6 90.7l-1.6 1.6"/>
<path d="M112.6 93.3l-1.6 1.5M112.6 98.3l-1.6 1.6M112.6 84.7h.1M112.6 87.2h.1M112.6 89.7h.1M112.6 92.3h.1M112.6 94.8h.1M112.6 99.9h.1M111 102.4h.1M111 100.9l1.6 1.5M112.6 100.9l-1.6 1.5M112.6 102.4h.1"/>
</g>
<path d="M67.9 111l.7 .8-.7 .8z" fill="#f00"/>
<path d="M66.1 111.8h.1M66.1 111.8h2.5M67.9 111l.7 .8-.7 .8z" fill="none" stroke="#f00" stroke-width=".25"/>
<path d="M67.9 113.6l.7 .7-.7 .8z" fill="#f00"/>
<path d="M66.1 114.3h.1M66.1 114.3h2.5M67.9 113.6l.7 .7-.7 .8z" fill="none" stroke="#f00" stroke-width=".25"/>
<path d="M67.9 116.1l.7 .8-.7 .7z" fill="#f00"/>
<path d="M66.1 116.9h.1M66.1 116.9h2.5M67.9 116.1l.7 .8-.7 .7z" fill="none" stroke="#f00" stroke-width=".25"/>
<path d="M67.9 118.7l.7 .7-.7 .8z" fill="#f00"/>
<path d="M66.1 119.4h.1M66.1 119.4h2.5M67.9 118.7l.7 .7-.7 .8z" fill="none" stroke="#f00" stroke-width=".25"/>
<path d="M67.9 123.7l.7 .8-.7 .8z" fill="#f00"/>
<path d="M66.1 124.5h.1M66.1 124.5h2.5M67.9 123.7l.7 .8-.7 .8z" fill="none" stroke="#f00" stroke-width=".25"/>
<path d="M67.9 126.3l.7 .7-.7 .8z" fill="#f00"/>
<path d="M66.1 127h.1M66.1 127h2.5M67.9 126.3l.7 .7-.7 .8z" fill="none" stroke="#f00" stroke-width=".25"/>
<path d="M67.9 128.8l.7 .8-.7 .7z" fill="#f00"/>
<g fill="none" stroke="#f00" stroke-width=".25">
<path d="M109.3 111.8h2.5M109.3 114.3h2.5M109.3 119.4h2.5M111.8 111.8h.1M111.8 114.3h.1M111.8 119.4h.1M66.1 129.6h.1M66.1 129.6h2.5M67.9 128.8l.7 .8-.7 .7zM109.3 129.6h2.5M109.3 122h2.5M109.3 124.5h2.5"/>
<path d="M109.3 127h2.5M111.8 122h.1M111.8 124.5h.1M111.8 127h.1M111.8 129.6h.1"/>
</g>
<g fill="none" stroke="#804000" stroke-width=".23">
<path d="M111 112.6h.1M111 115.1h.1M111 111l1.6 1.6M111 113.6l1.6 1.5M111 118.7l1.6 1.5M112.6 111l-1.6 1.6M112.6 113.6l-1.6 1.5M112.6 118.7l-1.6 1.5M112.6 112.6h.1M112.6 115.1h.1M111 120.2h.1M111 122.8h.1"/>
<path d="M111 127.8h.1M111 130.4h.1M111 121.2l1.6 1.6M111 126.3l1.6 1.5M111 128.8l1.6 1.6M112.6 121.2l-1.6 1.6M112.6 126.3l-1.6 1.5M112.6 128.8l-1.6 1.6M112.6 120.2h.1M112.6 122.8h.1M112.6 127.8h.1M112.6 130.4h.1"/>
</g>
<path d="M67.9 139l.7 .7-.7 .8z" fill="#f00"/>
<path d="M66.1 139.7h.1M66.1 139.7h2.5M67.9 139l.7 .7-.7 .8z" fill="none" stroke="#f00" stroke-width=".25"/>
<path d="M67.9 141.5l.7 .8-.7 .7z" fill="#f00"/>
<g fill="none" stroke="#f00" stroke-width=".25">
<path d="M109.3 139.7h2.5M111.8 139.7h.1M66.1 142.3h.1M66.1 155h.1M66.1 142.3h2.5M66.1 155h2.5M67.9 141.5l.7 .8-.7 .7zM109.3 142.3h2.5M109.3 144.8h2.5M109.3 155h2.5M111.8 142.3h.1M111.8 144.8h.1"/>
<path d="M111.8 155h.1M66.1 162.6h.1M66.1 165.1h.1M66.1 167.7h.1M66.1 170.2h.1M66.1 177.8h.1M66.1 162.6h2.5M66.1 165.1h2.5M66.1 167.7h2.5M66.1 170.2h2.5M66.1 177.8h2.5"/>
</g>
<path d="M65.3 143.1h.1M65.3 141.5l1.6 1.6M66.8 141.5l-1.5 1.6M66.9 143.1h.1M111 145.6h.1M111 155.8h.1M111 144.1l1.6 1.5M111 154.2l1.6 1.6M112.6 144.1l-1.6 1.5M112.6 154.2l-1.6 1.6M112.6 145.6h.1M112.6 155.8h.1" fill="none" stroke="#804000" stroke-width=".23"/>
<circle cx="110" cy="157.5" r=".75" fill="#fff"/>
<g fill="none" stroke="#f00" stroke-width=".25">
<path d="M110.8 157.5h1M111.8 157.5h.1M109.3 160.1h2.5M109.3 167.7h2.5M109.3 170.2h2.5M109.3 175.3h2.5M109.3 177.8h2.5M111.8 160.1h.1M111.8 167.7h.1M111.8 170.2h.1M111.8 175.3h.1M111.8 177.8h.1"/>
<path d="M66.1 233.7h.1M66.1 221h.1M66.1 221v2.6M66.1 231.2v2.5"/>
<circle cx="110" cy="157.5" r=".75"/>
</g>
<g fill="none" stroke="#804000" stroke-width=".23">
<path d="M111 158.3h.1M111 156.8l1.6 1.5M111 159.3l1.6 1.6M112.6 156.8l-1.6 1.5M112.6 159.3l-1.6 1.6M112.6 158.3h.1M111 160.9h.1M111 168.5h.1M111 171h.1M111 178.6h.1M111 166.9l1.6 1.6M111 169.5l1.6 1.5"/>
<path d="M111 177.1l1.6 1.5M112.6 166.9l-1.6 1.6M112.6 169.5l-1.6 1.5M112.6 177.1l-1.6 1.5M112.6 160.9h.1M112.6 168.5h.1M112.6 171h.1M112.6 178.6h.1"/>
</g>
<g fill="none" stroke="#00f" stroke-width=".25">
<path d="M256.6 25.4h.1M256.6 25.4h2.5M259.1 23.7h.1M259.1 23.7v3.5M261.7 25.4h.1M261.7 25.4h2.5M65.3 230.4h.1M65.3 227.4h.1M65.3 224.3h.1M65.3 230.4l.8 .8M65.3 227.4l1.5 1.5M65.3 224.3l1.5 1.5"/>
<path d="M66.1 223.6h.1M66.1 223.6l-.8 .7M66.8 228.9h.1M66.8 225.8h.1M66.8 228.9l-1.5 1.5M66.8 225.8l-1.5 1.6"/>
</g>
<path d="M259.1 25.4l2.6-1.7v3.5z" fill-rule="evenodd" fill="#00f"/>
<path d="M256.6 33.1h.1M256.6 33.1h2.5M259.1 25.4l2.6-1.7v3.5zM259.1 31.3h.1M259.1 31.3v3.5M261.7 33.1h.1M261.7 33.1h2.5" fill="none" stroke="#00f" stroke-width=".25"/>
<path d="M254 25.4h.1M254 25.4h2.6M264.2 25.4h2.5M266.7 25.4h.1" fill="none" stroke="#f00" stroke-width=".25"/>
<path d="M259.1 33.1l2.6-1.8v3.5z" fill-rule="evenodd" fill="#00f"/>
<g fill="none" stroke="#00f" stroke-width=".25">
<path d="M259.1 33.1l2.6-1.8v3.5zM30.5 61h2.6v5.1h-2.6zM329.5 88.2h.1M329.5 85.1h.1M329.5 82.1h.1M329.5 88.2l.7 .7M329.5 85.1l1.5 1.6M329.5 82.1l1.5 1.5M330.2 81.3h.1M330.2 81.3l-.7 .8M331 86.7h.1M331 83.6h.1"/>
<path d="M331 86.7l-1.5 1.5M331 83.6l-1.5 1.5M63.8 253.3h4.6M63.8 252h4.6M66.1 252h.1M66.1 253.3h.1M66.1 251.5v.5M66.1 253.3v.7M68.4 253.3h.1M68.4 252h.1M74.5 243.1h.1M74.5 243.1l-.8 .8"/>
<path d="M74.5 243.1l1.5 1.5M76 244.6h.1M77.5 243.1h.1M77.5 243.1l-1.5 1.5M77.5 243.1l1.5 1.5M79 244.6h.1M80.6 243.1h.1M80.6 243.1l-1.6 1.5M80.6 243.1l.7 .8M81.3 243.9h.1"/>
</g>
<g fill="none" stroke="#f00" stroke-width=".25">
<path d="M254 33.1h.1M254 33.1h2.6M264.2 33.1h2.5M266.7 33.1h.1M33.1 63.5h7.6M40.7 63.5h.1M330.2 78.8h.1M330.2 78.8v2.5M330.2 91.5h.1M330.2 88.9v2.6M66.1 249h.1M66.1 256.6h.1"/>
<path d="M66.1 249v2.5M66.1 254v2.6M71.2 243.9h.1M71.2 243.9h2.5M81.3 243.9h2.6M83.9 243.9h.1"/>
</g>
<circle cx="61" cy="55.9" r=".49" fill="#f0f"/>
<circle cx="61" cy="55.9" r=".49" fill="none" stroke="#f0f" stroke-width=".25"/>
<circle cx="396.3" cy="104.2" r=".49" fill="#f0f"/>
<circle cx="396.3" cy="104.2" r=".49" fill="none" stroke="#f0f" stroke-width=".25"/>
<circle cx="355.6" cy="96.5" r=".49" fill="#f0f"/>
<circle cx="355.6" cy="96.5" r=".49" fill="none" stroke="#f0f" stroke-width=".25"/>
<circle cx="48.3" cy="73.7" r=".49" fill="#f0f"/>
<circle cx="48.3" cy="73.7" r=".49" fill="none" stroke="#f0f" stroke-width=".25"/>
<circle cx="40.7" cy="127" r=".49" fill="#f0f"/>
<circle cx="40.7" cy="127" r=".49" fill="none" stroke="#f0f" stroke-width=".25"/>
<circle cx="40.7" cy="129.6" r=".49" fill="#f0f"/>
<circle cx="40.7" cy="129.6" r=".49" fill="none" stroke="#f0f" stroke-width=".25"/>
<circle cx="66.1" cy="243.9" r=".49" fill="#f0f"/>
<circle cx="66.1" cy="243.9" r=".49" fill="none" stroke="#f0f" stroke-width=".25"/>
<circle cx="317.5" cy="33" r=".49" fill="#f0f"/>
<circle cx="317.5" cy="33" r=".49" fill="none" stroke="#f0f" stroke-width=".25"/>
<circle cx="297.2" cy="33" r=".49" fill="#f0f"/>
<circle cx="297.2" cy="33" r=".49" fill="none" stroke="#f0f" stroke-width=".25"/>
<circle cx="138.7" cy="45.7" r=".49" fill="#f0f"/>
<circle cx="138.7" cy="45.7" r=".49" fill="none" stroke="#f0f" stroke-width=".25"/>
<circle cx="317.5" cy="185.4" r=".49" fill="#f0f"/>
<circle cx="317.5" cy="185.4" r=".49" fill="none" stroke="#f0f" stroke-width=".25"/>
<circle cx="307.4" cy="96.5" r=".49" fill="#f0f"/>
<circle cx="307.4" cy="96.5" r=".49" fill="none" stroke="#f0f" stroke-width=".25"/>
<circle cx="330.2" cy="96.5" r=".49" fill="#f0f"/>
<circle cx="330.2" cy="96.5" r=".49" fill="none" stroke="#f0f" stroke-width=".25"/>
<circle cx="124.5" cy="61" r=".49" fill="#f0f"/>
<circle cx="124.5" cy="61" r=".49" fill="none" stroke="#f0f" stroke-width=".25"/>
<circle cx="152.4" cy="246.4" r=".49" fill="#f0f"/>
<circle cx="152.4" cy="246.4" r=".49" fill="none" stroke="#f0f" stroke-width=".25"/>
<circle cx="193.1" cy="246.4" r=".49" fill="#f0f"/>
<circle cx="193.1" cy="246.4" r=".49" fill="none" stroke="#f0f" stroke-width=".25"/>
<g font-size="6.9" fill="#00f">
<text x="92.8" y="77.8" transform="rotate(-90 92.8 77.8)">3 of 4</text>
<text x="92.8" y="150.9" transform="rotate(-90 92.8 150.9)">PMIC - INTERFACE</text>
</g>
<g font-size="4.1" fill="#f00">
<text x="393.7" y="92.4">Power Button</text>
<text x="195.6" y="239.7">Auto Power</text>
<text x="195.6" y="244.8">Boot SEL</text>
</g>
<text font-size="4.1" x="368.3" y="247.5">Embedded Product Design, LLC</text>
<g font-size="2.3">
<text x="314" y="11.8">LDO5_1V8</text>
<text x="135.2" y="19.4">LDO5_1V8</text>
<text x="63.9" y="47.8">H4</text>
<text x="111" y="47.8">R12</text>
<text x="63.8" y="52.8">G3</text>
<text x="64.4" y="50.3">J4</text>
<text x="64.1" y="55.4">P9</text>
<text x="15.3" y="63.1">DGND</text>
<text x="34.8" y="63">1</text>
<text x="111" y="63">P12</text>
<text x="315" y="63.1">DGND</text>
<text x="19.3" y="67.6">LDO18_1V8</text>
<text x="62.7" y="73.2">D10</text>
<text x="111" y="73.2">F1</text>
<text x="111" y="75.7">G5</text>
<text x="326.7" y="72.7">DVDD_PMU</text>
<text x="111" y="78.2">F2</text>
<text x="111" y="80.8">C2</text>
<text x="111" y="83.3">E1</text>
<text x="111" y="85.9">F5</text>
<text x="111" y="88.4">E2</text>
<text x="45.8" y="93.6">DGND</text>
<text x="111" y="90.9">E4</text>
<text x="111" y="93.5">D2</text>
<text x="111" y="96">D3</text>
<text x="111" y="98.6">F4</text>
<text x="111" y="101.1">C3</text>
<text x="365.3" y="96">1</text>
<text x="380.3" y="96">2</text>
<text x="365.3" y="103.6">3</text>
<text x="380.3" y="103.6">4</text>
<text x="63.9" y="113.8">C1</text>
<text x="64.1" y="111.3">B1</text>
<text x="111" y="111.3">U15</text>
<text x="111" y="113.8">U16</text>
<text x="63.9" y="116.3">C4</text>
<text x="64.4" y="118.9">J1</text>
<text x="111" y="118.9">E5</text>
<text x="393.7" y="116.4">DGND</text>
<text x="62.7" y="124">N12</text>
<text x="111" y="121.4">D5</text>
<text x="111" y="124">D4</text>
<text x="327.7" y="124">DGND</text>
<text x="62.9" y="126.5">T13</text>
<text x="63.9" y="129">R8</text>
<text x="111" y="126.5">B3</text>
<text x="111" y="129">C5</text>
<text x="17.8" y="141.8">DGND</text>
<text x="38.1" y="139.3">DGND</text>
<text x="64.1" y="139.2">K2</text>
<text x="64.4" y="141.7">J2</text>
<text x="111" y="139.2">U17</text>
<text x="111" y="141.7">P11</text>
<text x="48.3" y="149.4">DGND</text>
<text x="111" y="144.3">N11</text>
<text x="314" y="146.4">LDO18_1V8</text>
<text x="62.7" y="154.4">U13</text>
<text x="111" y="154.4">A4</text>
<text x="111" y="157">A5</text>
<text x="111" y="159.5">D6</text>
<text x="15.3" y="164.7">DGND</text>
<text x="62.7" y="164.6">N10</text>
<text x="62.7" y="167.1">U10</text>
<text x="62.9" y="162.1">T10</text>
<text x="111" y="167.1">D9</text>
<text x="62.9" y="169.7">T11</text>
<text x="111" y="169.7">E9</text>
<text x="63.9" y="177.3">N9</text>
<text x="111" y="174.8">H7</text>
<text x="111" y="177.3">N14</text>
<text x="352.6" y="184.9">4</text>
<text x="357.6" y="181.1" transform="rotate(-90 357.6 181.1)">3</text>
<text x="362.5" y="184.9">2</text>
<text x="96.6" y="187.8">3 OF 4</text>
<text x="120.9" y="187.5">DGND</text>
<text x="357.6" y="191.1" transform="rotate(-90 357.6 191.1)">1</text>
<text x="50.8" y="192.6">DGND</text>
<text x="148.9" y="207.3">LDO5_1V8</text>
<text x="368.3" y="205.3">DGND</text>
<text x="62.5" y="215">LDO5_1V8</text>
<text x="187" y="215">VDD_4V2</text>
<text x="315" y="215.5">DGND</text>
<text x="164.6" y="240.8">1</text>
<text x="164.6" y="243.3">3</text>
<text x="164.6" y="245.9">5</text>
<text x="177.1" y="240.8">2</text>
<text x="177.1" y="243.3">4</text>
<text x="177.1" y="245.9">6</text>
<text x="370.9" y="251">www.emprodesign.com</text>
<text x="190.5" y="261.2">DGND</text>
<text x="337.9" y="261.2">Title</text>
<text x="348" y="263.7">96Boards Hikey - PMIC and Reset</text>
<text x="63.5" y="266.3">DGND</text>
<text x="337.9" y="268.8">Size</text>
<text x="348" y="268.8">Document Number</text>
<text x="421.7" y="268.8">Rev</text>
<text x="340.4" y="271.4">Custom&lt;Doc&gt;</text>
<text x="423.5" y="271.9">A1</text>
<text x="337.9" y="276.4">Date:</text>
<text x="348.3" y="276.4">Monday, February 02, 2015</text>
<text x="388.7" y="276.4">Sheet</text>
<text x="401.4" y="276.4">4</text>
<text x="409" y="276.4">of</text>
<text x="416.6" y="276.4">20</text>
</g>
<g font-size="2.3" fill="#000080">
<text x="256.6" y="21.2">D25</text>
<text x="264.2" y="22.4">RB521S30T1G</text>
<text x="321.6" y="22.4">R22</text>
<text x="256.6" y="28.8">D23</text>
<text x="321.6" y="25.5">10K</text>
<text x="142.8" y="30.1">R23</text>
<text x="142.8" y="33.1">10K</text>
<text x="264.2" y="30.1">RB521S30T1G</text>
<text x="68.9" y="41.5">U4C</text>
<text x="256.6" y="38.9">D26</text>
<text x="264.2" y="40.2">RB521S30T1G</text>
<text x="21.9" y="47.8">R116</text>
<text x="96.3" y="42.2">HI6553V100</text>
<text x="21.9" y="50.9">100K</text>
<text x="322.4" y="50.4">C71</text>
<text x="322.4" y="52.7">0.1uF</text>
<text x="30.5" y="59.3">TP3</text>
<text x="137.2" y="65.6">R251</text>
<text x="30.5" y="69.7">PMU_PERI</text>
<text x="139.7" y="73.2">0R</text>
<text x="53.1" y="80.9">C70</text>
<text x="53.1" y="83.1">1uF</text>
<text x="334.3" y="83.4">R27</text>
<text x="334.3" y="86.4">10K</text>
<text x="340.4" y="93.6">R28</text>
<text x="368.3" y="91">S2</text>
<text x="368.3" y="93.6">KMR231GLFS</text>
<text x="342.9" y="101.2">100R</text>
<text x="292.1" y="102.4">D27</text>
<text x="292.1" y="112.9">RB521S30T1G</text>
<text x="335.1" y="111.3">C72</text>
<text x="335.1" y="113.6">0.1uF</text>
<text x="25.2" y="126.6">C73</text>
<text x="25.2" y="128.9">2.2uF</text>
<text x="321.6" y="162.1">R255</text>
<text x="321.6" y="165.2">100K</text>
<text x="68.6" y="190.3">REV = 1.0</text>
<text x="68.6" y="187.8">HI6553V100_PMIC</text>
<text x="335.6" y="190.1">NX2520SG-19.2M</text>
<text x="351.1" y="193.1">Y4</text>
<text x="322.4" y="202.8">C254</text>
<text x="322.4" y="205.1">0.01uF</text>
<text x="70.1" y="225.6">R135</text>
<text x="156.5" y="223.1">R391</text>
<text x="156.5" y="226.1">100K</text>
<text x="194.6" y="225.6">R115</text>
<text x="70.1" y="228.7">10K</text>
<text x="194.6" y="228.7">10K</text>
<text x="167.7" y="235.8">J15</text>
<text x="76.2" y="240.9">R134</text>
<text x="78.8" y="248.5">100R</text>
<text x="70.9" y="253.6">C228</text>
<text x="70.9" y="255.9">0.1uF</text>
<text x="167.7" y="253.6">CON6A</text>
</g>
<g font-size="2.3" fill="#f00">
<text x="210.4" y="26.5">17</text>
<text x="219.2" y="26.5">EXP_RSTOUT_N</text>
<text x="211.6" y="34.1">6</text>
<text x="219.2" y="34.1">SOC_RSTOUT_N</text>
<text x="320.6" y="32.3">PMU_RSTIN_N</text>
<text x="36.1" y="40">VBUS_DET</text>
<text x="162.1" y="46.6">PMU_IRQ_N_GPIO1_2</text>
<text x="193.1" y="46.6">7</text>
<text x="206.5" y="44.3">6</text>
<text x="214.2" y="44.3">JTAG_RST_PMIC_N</text>
<text x="24.4" y="53.9">7</text>
<text x="32" y="53.9">PWR_HOLD_GPIO0_0</text>
<text x="43.7" y="50.1">PMU_PWRON_N</text>
<text x="27" y="56.5">6</text>
<text x="34.6" y="56.5">PMU_PERI_EN</text>
<text x="46.3" y="62.8">PMU_RSTIN_N R9</text>
<text x="159" y="61.6">SOC_RSTIN_N</text>
<text x="181.9" y="61.6">6</text>
<text x="160.1" y="69.2">SOC_JTAG_TRST_N</text>
<text x="188.8" y="69.2">6</text>
<text x="117.4" y="80.6">TD_DCXO</text>
<text x="305.4" y="95.8">PMU_PWRON_N</text>
<text x="263.7" y="97.6">17</text>
<text x="272.6" y="97.6">PMU_PWRON_N</text>
<text x="217.5" y="107.3">7</text>
<text x="225.1" y="107.3">PWRON_DET_GPIO0_6</text>
<text x="43.7" y="111.1">XIN_19M2</text>
<text x="43.7" y="113.6">XOUT_19M2</text>
<text x="28.5" y="116.2">LDO_XO</text>
<text x="23.4" y="125.3">6</text>
<text x="31" y="125.3">PMU_SYSCLK_EN</text>
<text x="141.3" y="122.5">CLK_19M2_PMU_SOC</text>
<text x="171.7" y="122.5">10</text>
<text x="141.3" y="137.8">CLK_32K_SOC</text>
<text x="163.9" y="137.8">6</text>
<text x="141.3" y="140.3">CLK_32K_WIFI</text>
<text x="164.1" y="140.3">18</text>
<text x="26.2" y="163.7">6</text>
<text x="26.2" y="166.2">6</text>
<text x="33.8" y="163.7">SSI_HKADC</text>
<text x="33.8" y="166.2">SSI_PMU</text>
<text x="26.2" y="168.7">6</text>
<text x="26.2" y="171.3">7</text>
<text x="33.8" y="168.7">AUX_SSI0</text>
<text x="33.8" y="171.3">AUX_SSI1</text>
<text x="333.3" y="174.6">XIN_19M2</text>
<text x="300.3" y="184.7">TD_DCXO</text>
<text x="335.8" y="194.9">XOUT_19M2</text>
<text x="21.1" y="244.9">6</text>
<text x="28.7" y="244.9">BOOT_SEL</text>
<text x="89.5" y="243.2">BOOT_LINK</text>
<text x="132.6" y="243.2">BOOT_LINK</text>
<text x="132.6" y="240.6">VBUS_DET</text>
<text x="112.6" y="247.5">7</text>
<text x="120.2" y="247.5">GPIO3_0</text>
</g>
<g font-size="2.3" fill="#004080">
<text x="69.9" y="49.4">VBUS_DET</text>
<text x="69.9" y="51.9">PWRON_N</text>
<text x="101" y="49.4">IRQ_N</text>
<text x="69.9" y="54.4">PWR_HOLD</text>
<text x="69.9" y="57">PERI_EN</text>
<text x="69.9" y="64.6">RSTIN_N</text>
<text x="95.7" y="64.6">RSTOUT_N</text>
<text x="69.9" y="74.8">HK_REF</text>
<text x="103.5" y="74.8">HK0</text>
<text x="103.5" y="77.3">HK1</text>
<text x="103.5" y="79.8">HK2</text>
<text x="103.5" y="82.4">HK3</text>
<text x="103.5" y="84.9">HK4</text>
<text x="103.5" y="87.5">HK5</text>
<text x="103.5" y="90">HK6</text>
<text x="103.5" y="92.5">HK7</text>
<text x="103.5" y="95.1">HK8</text>
<text x="102.3" y="100.2">HK10</text>
<text x="103.5" y="97.6">HK9</text>
<text x="102.3" y="102.7">HK11</text>
<text x="69.9" y="112.9">XIN_19M2</text>
<text x="97.8" y="112.9">CK_19M2</text>
<text x="69.9" y="115.4">XOUT_19M2</text>
<text x="69.9" y="117.9">LDO_XO</text>
<text x="93.9" y="115.4">CK_SENSOR</text>
<text x="69.9" y="120.5">XO_MODE</text>
<text x="69.9" y="125.6">SYSCLK_EN</text>
<text x="93.5" y="120.5">CK19M2_RF1</text>
<text x="93.5" y="123">CK19M2_RF2</text>
<text x="94.8" y="125.6">CK19M2_BB</text>
<text x="69.9" y="128.1">CONN_CLK_EN</text>
<text x="69.9" y="130.6">NFC_CLK_EN</text>
<text x="91.1" y="130.6">CK19M2_CONN</text>
<text x="93.1" y="128.1">CK19M2_NFC</text>
<text x="69.9" y="140.8">XIN_32K</text>
<text x="69.9" y="143.3">XOUT_32K</text>
<text x="100.8" y="140.8">CK32A</text>
<text x="100.8" y="143.3">CK32B</text>
<text x="100.6" y="145.9">CK32C</text>
<text x="69.9" y="156">MCLK_49M</text>
<text x="98" y="158.6">ISENSEN</text>
<text x="98.1" y="156">ISENSEP</text>
<text x="102" y="161.1">VBAT</text>
<text x="69.9" y="163.7">SSI_HKADC</text>
<text x="69.9" y="166.2">SSI_PMU</text>
<text x="69.9" y="168.7">SSI_AUXDAC1</text>
<text x="69.9" y="171.3">SSI_AUXDAC2</text>
<text x="97.2" y="168.7">AUXOUT1</text>
<text x="97.2" y="171.3">AUXOUT2</text>
<text x="69.9" y="178.9">DFT_MODE</text>
<text x="89.1" y="176.4">EXTBUCK_MODE</text>
<text x="92.8" y="178.9">EXTBUCK_EN</text>
</g>
<g font-size="1.8">
<text x="45.3" y="1.9">5</text>
<text x="130.6" y="1.9">4</text>
<text x="215.9" y="1.9">3</text>
<text x="301.3" y="1.9">2</text>
<text x="386.6" y="1.9">1</text>
<text x=".7" y="38.5">D</text>
<text x="429.9" y="38.5">D</text>
<text x=".7" y="107.1">C</text>
<text x="429.9" y="107.1">C</text>
<text x=".7" y="175.6">B</text>
<text x="429.9" y="175.6">B</text>
<text x=".7" y="244.2">A</text>
<text x="429.9" y="244.2">A</text>
<text x="45.3" y="278.8">5</text>
<text x="130.6" y="278.8">4</text>
<text x="215.9" y="278.8">3</text>
<text x="301.3" y="278.8">2</text>
<text x="386.6" y="278.8">1</text>
</g>
</svg>
